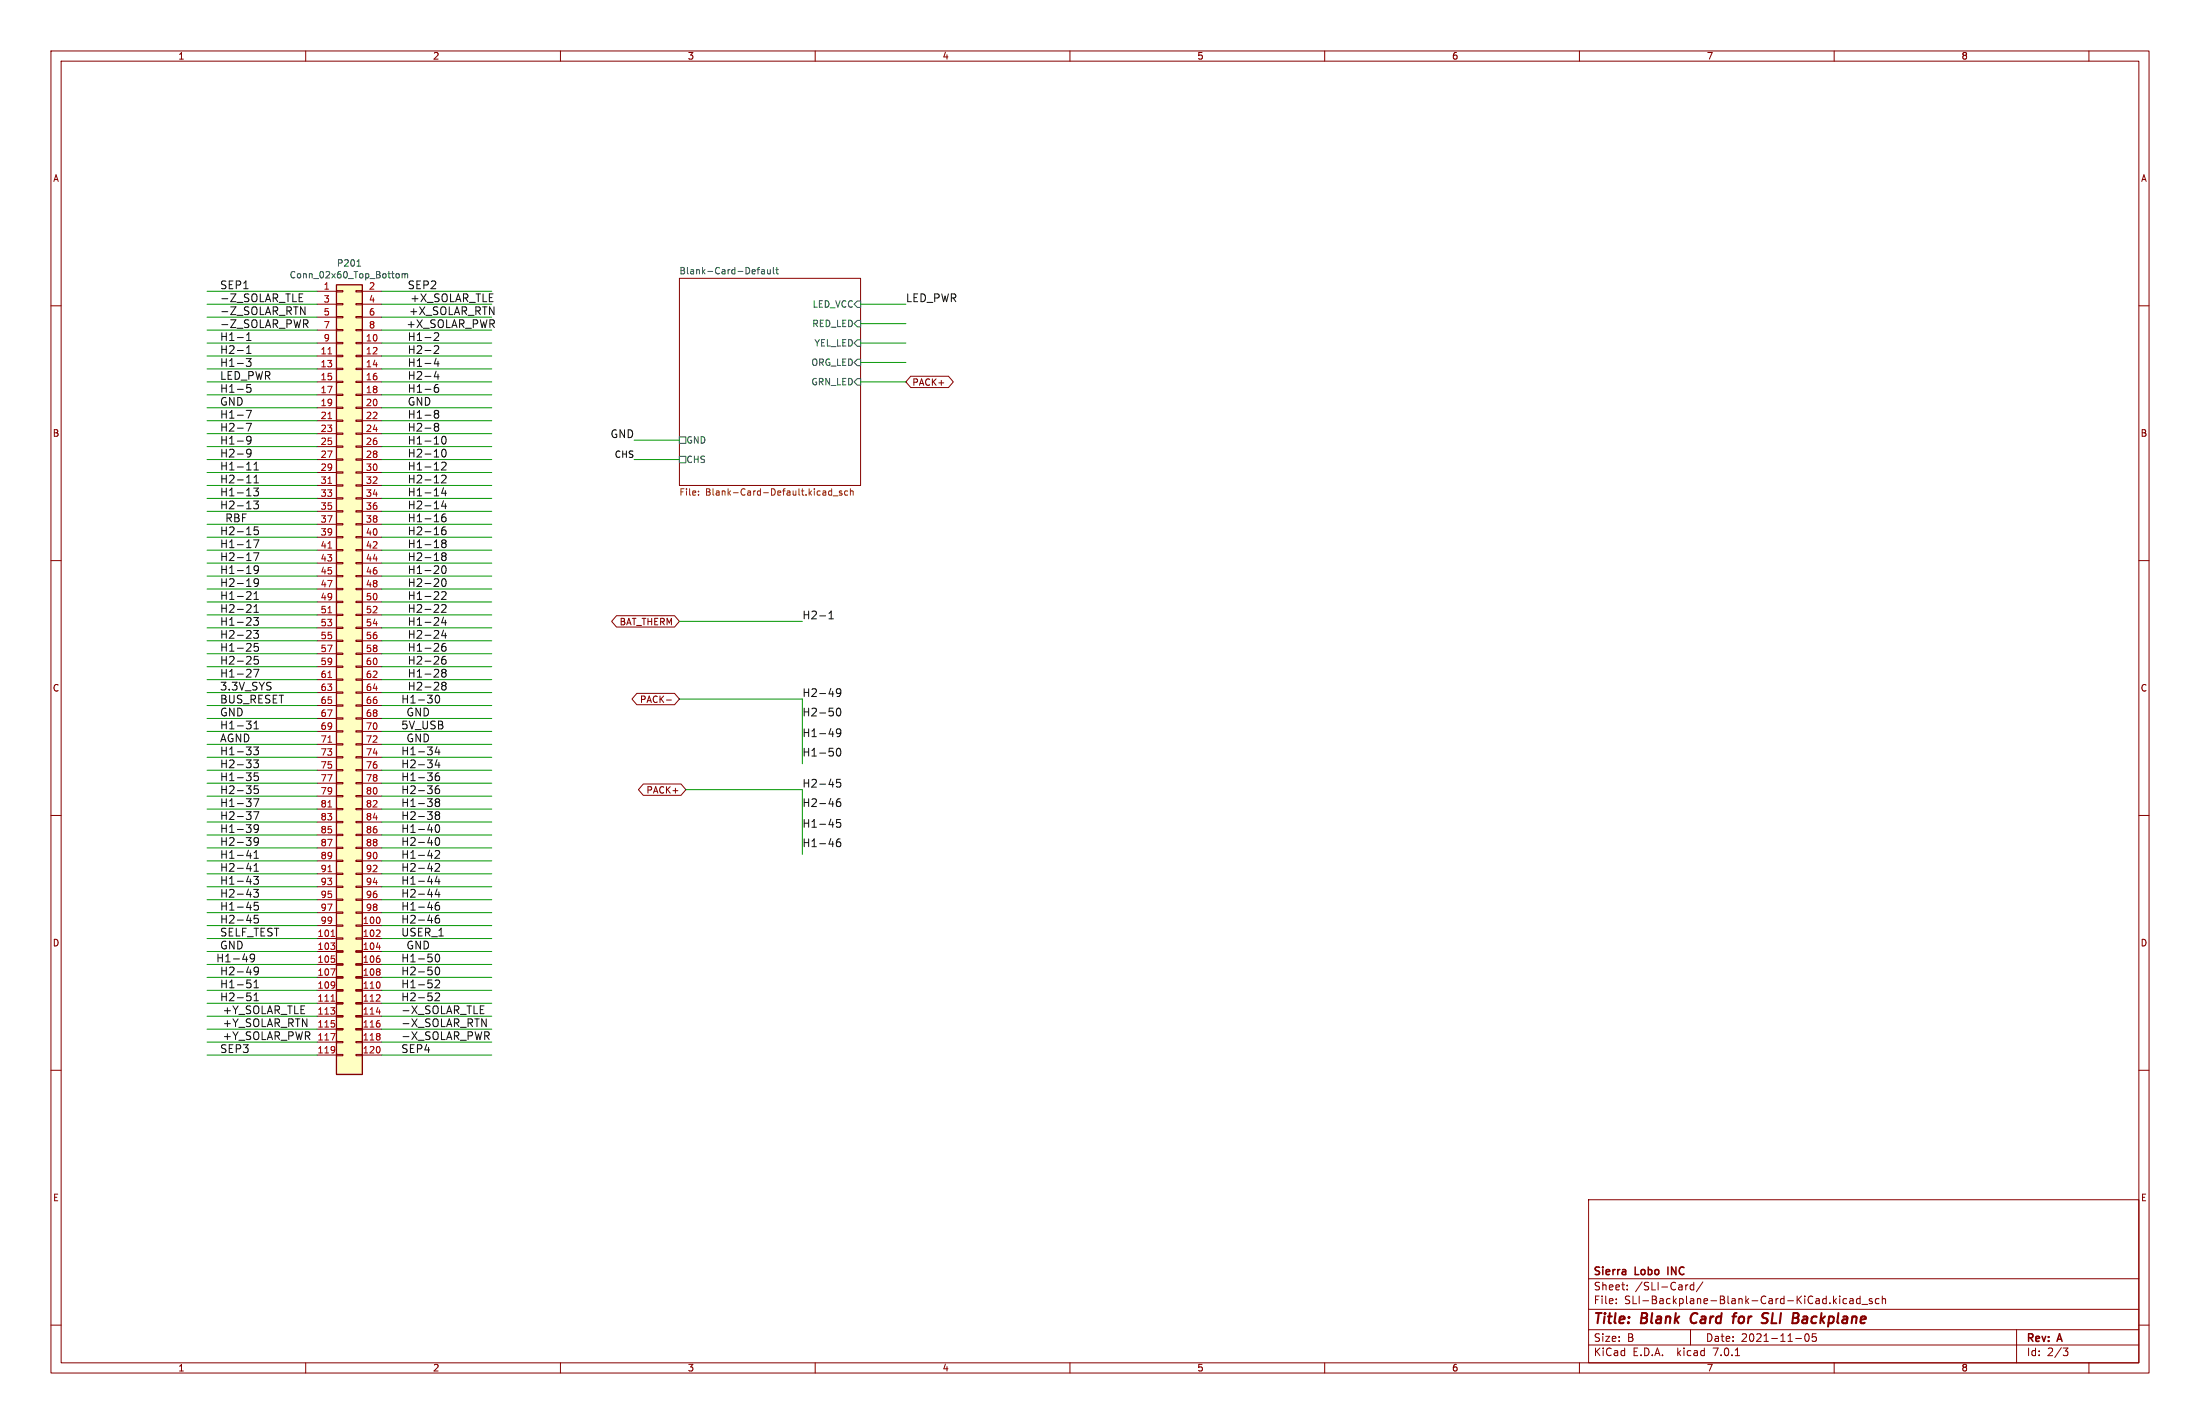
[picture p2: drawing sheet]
<svg xmlns="http://www.w3.org/2000/svg" width="432mm" height="279mm" viewBox="0 0 432 279" stroke-linecap="round" stroke-linejoin="round" font-family="sans-serif">
<g fill="none" stroke="#840000" stroke-width=".2">
<path d="M10 10h411.8v259.4h-411.8zM12 12h407.8v255.4h-407.8zM60 10v2M110 10v2M160 10v2M210 10v2M260 10v2M310 10v2M360 10v2M410 10v2M10 60h2M62.2 57.2h3.8"/>
<path d="M62.2 59.7h3.8M66 59.6h1.3v.2h-1.3zM66 57h1.3v.3h-1.3zM69.8 59.6h1.3v.2h-1.3zM69.8 57h1.3v.3h-1.3zM71.1 57.2h3.8M71.1 59.7h3.8M133.3 54.6h35.6v40.7h-35.6zM419.8 60h2M62.2 67.3h3.8M62.2 69.9h3.8M62.2 72.4h3.8"/>
<path d="M62.2 74.9h3.8M62.2 77.5h3.8M62.2 62.2h3.8M62.2 64.8h3.8M66 79.9h1.3v.2h-1.3zM66 77.3h1.3v.3h-1.3zM66 74.8h1.3v.3h-1.3zM66 72.3h1.3v.2h-1.3zM66 69.7h1.3v.3h-1.3zM66 67.2h1.3v.2h-1.3zM66 64.6h1.3v.3h-1.3zM66 62.1h1.3v.3h-1.3z"/>
<path d="M69.8 79.9h1.3v.2h-1.3zM69.8 77.3h1.3v.3h-1.3zM69.8 74.8h1.3v.3h-1.3zM69.8 72.3h1.3v.2h-1.3zM69.8 69.7h1.3v.3h-1.3zM69.8 67.2h1.3v.2h-1.3zM69.8 64.6h1.3v.3h-1.3zM69.8 62.1h1.3v.3h-1.3zM71.1 67.3h3.8M71.1 69.9h3.8M71.1 72.4h3.8M71.1 74.9h3.8"/>
<path d="M71.1 77.5h3.8M71.1 62.2h3.8M71.1 64.8h3.8M178.8 73.8h7.4l.9 1.1-.9 1.1h-7.4l-1-1.1zM62.2 80h3.8M62.2 82.6h3.8M62.2 85.1h3.8M62.2 87.6h3.8M62.2 90.2h3.8M62.2 92.7h3.8M62.2 95.3h3.8M62.2 97.8h3.8"/>
<path d="M66 97.7h1.3v.2h-1.3zM66 95.1h1.3v.3h-1.3zM66 92.6h1.3v.2h-1.3zM66 90h1.3v.3h-1.3zM66 87.5h1.3v.3h-1.3zM66 85h1.3v.2h-1.3zM66 82.4h1.3v.3h-1.3zM69.8 97.7h1.3v.2h-1.3zM69.8 95.1h1.3v.3h-1.3zM69.8 92.6h1.3v.2h-1.3zM69.8 90h1.3v.3h-1.3zM69.8 87.5h1.3v.3h-1.3z"/>
<path d="M69.8 85h1.3v.2h-1.3zM69.8 82.4h1.3v.3h-1.3zM71.1 80h3.8M71.1 82.6h3.8M71.1 85.1h3.8M71.1 87.6h3.8M71.1 90.2h3.8M71.1 92.7h3.8M71.1 95.3h3.8M71.1 97.8h3.8M10 110h2M62.2 100.3h3.8"/>
<path d="M62.2 102.9h3.8M62.2 105.4h3.8M62.2 108h3.8M62.2 110.5h3.8M62.2 113h3.8M62.2 115.6h3.8M62.2 118.1h3.8M66 118h1.3v.2h-1.3zM66 115.4h1.3v.3h-1.3zM66 112.9h1.3v.3h-1.3zM66 110.4h1.3v.2h-1.3zM66 107.8h1.3v.3h-1.3z"/>
<path d="M66 105.3h1.3v.2h-1.3zM66 102.7h1.3v.3h-1.3zM66 100.2h1.3v.3h-1.3zM69.8 118h1.3v.2h-1.3zM69.8 115.4h1.3v.3h-1.3zM69.8 112.9h1.3v.3h-1.3zM69.8 110.4h1.3v.2h-1.3zM69.8 107.8h1.3v.3h-1.3zM69.8 105.3h1.3v.2h-1.3zM69.8 102.7h1.3v.3h-1.3zM69.8 100.2h1.3v.3h-1.3zM71.1 100.3h3.8"/>
<path d="M71.1 102.9h3.8M71.1 105.4h3.8M71.1 108h3.8M71.1 110.5h3.8M71.1 113h3.8M71.1 115.6h3.8M71.1 118.1h3.8M419.8 110h2M62.2 120.7h3.8M62.2 123.2h3.8M62.2 125.7h3.8M62.2 128.3h3.8"/>
<path d="M62.2 130.8h3.8M62.2 133.4h3.8M62.2 135.9h3.8M62.2 138.4h3.8M66 138.3h1.3v.3h-1.3zM66 135.8h1.3v.2h-1.3zM66 133.2h1.3v.3h-1.3zM66 130.7h1.3v.2h-1.3zM66 128.1h1.3v.3h-1.3zM66 125.6h1.3v.3h-1.3zM66 123.1h1.3v.2h-1.3zM66 120.5h1.3v.3h-1.3z"/>
<path d="M69.8 138.3h1.3v.3h-1.3zM69.8 135.8h1.3v.2h-1.3zM69.8 133.2h1.3v.3h-1.3zM69.8 130.7h1.3v.2h-1.3zM69.8 128.1h1.3v.3h-1.3zM69.8 125.6h1.3v.3h-1.3zM69.8 123.1h1.3v.2h-1.3zM69.8 120.5h1.3v.3h-1.3zM71.1 120.7h3.8M71.1 123.2h3.8M71.1 125.7h3.8M71.1 128.3h3.8"/>
<path d="M71.1 130.8h3.8M71.1 133.4h3.8M71.1 135.9h3.8M71.1 138.4h3.8M121 120.8h11.4l.9 1.1-.9 1.1h-11.4l-1-1.1zM125 136h7.4l.9 1.2-.9 1.1h-7.4l-1-1.1zM130.8 137.4h1M10 160h2M62.2 141h3.8M62.2 143.5h3.8M62.2 146.1h3.8M62.2 148.6h3.8"/>
<path d="M62.2 151.1h3.8M62.2 153.7h3.8M62.2 156.2h3.8M62.2 158.8h3.8M66 158.6h1.3v.3h-1.3zM66 156.1h1.3v.2h-1.3zM66 153.5h1.3v.3h-1.3zM66 151h1.3v.3h-1.3zM66 148.5h1.3v.2h-1.3zM66 145.9h1.3v.3h-1.3zM66 143.4h1.3v.2h-1.3zM66 140.8h1.3v.3h-1.3z"/>
<path d="M69.8 158.6h1.3v.3h-1.3zM69.8 156.1h1.3v.2h-1.3zM69.8 153.5h1.3v.3h-1.3zM69.8 151h1.3v.3h-1.3zM69.8 148.5h1.3v.2h-1.3zM69.8 145.9h1.3v.3h-1.3zM69.8 143.4h1.3v.2h-1.3zM69.8 140.8h1.3v.3h-1.3zM71.1 141h3.8M71.1 143.5h3.8M71.1 146.1h3.8M71.1 148.6h3.8"/>
<path d="M71.1 151.1h3.8M71.1 153.7h3.8M71.1 156.2h3.8M71.1 158.8h3.8M126.3 153.8h7.4l.9 1.1-.9 1.2h-7.4l-1-1.2zM419.8 160h2M62.2 161.3h3.8M62.2 163.8h3.8M62.2 166.4h3.8M62.2 168.9h3.8M62.2 171.5h3.8M62.2 174h3.8"/>
<path d="M62.2 176.5h3.8M62.2 179.1h3.8M66 178.9h1.3v.3h-1.3zM66 176.4h1.3v.3h-1.3zM66 173.9h1.3v.2h-1.3zM66 171.3h1.3v.3h-1.3zM66 168.8h1.3v.2h-1.3zM66 166.2h1.3v.3h-1.3zM66 163.7h1.3v.3h-1.3zM66 161.2h1.3v.2h-1.3zM69.8 178.9h1.3v.3h-1.3zM69.8 176.4h1.3v.3h-1.3z"/>
<path d="M69.8 173.9h1.3v.2h-1.3zM69.8 171.3h1.3v.3h-1.3zM69.8 168.8h1.3v.2h-1.3zM69.8 166.2h1.3v.3h-1.3zM69.8 163.7h1.3v.3h-1.3zM69.8 161.2h1.3v.2h-1.3zM71.1 161.3h3.8M71.1 163.8h3.8M71.1 166.4h3.8M71.1 168.9h3.8M71.1 171.5h3.8M71.1 174h3.8"/>
<path d="M71.1 176.5h3.8M71.1 179.1h3.8M62.2 181.6h3.8M62.2 184.2h3.8M62.2 186.7h3.8M62.2 189.2h3.8M62.2 191.8h3.8M62.2 194.3h3.8M62.2 196.9h3.8M62.2 199.4h3.8M66 199.3h1.3v.2h-1.3zM66 196.7h1.3v.3h-1.3z"/>
<path d="M66 194.2h1.3v.2h-1.3zM66 191.6h1.3v.3h-1.3zM66 189.1h1.3v.3h-1.3zM66 186.6h1.3v.2h-1.3zM66 184h1.3v.3h-1.3zM66 181.5h1.3v.2h-1.3zM69.8 199.3h1.3v.2h-1.3zM69.8 196.7h1.3v.3h-1.3zM69.8 194.2h1.3v.2h-1.3zM69.8 191.6h1.3v.3h-1.3zM69.8 189.1h1.3v.3h-1.3zM69.8 186.6h1.3v.2h-1.3z"/>
<path d="M69.8 184h1.3v.3h-1.3zM69.8 181.5h1.3v.2h-1.3zM71.1 181.6h3.8M71.1 184.2h3.8M71.1 186.7h3.8M71.1 189.2h3.8M71.1 191.8h3.8M71.1 194.3h3.8M71.1 196.9h3.8M71.1 199.4h3.8M10 210h2M62.2 201.9h3.8"/>
<path d="M62.2 204.5h3.8M62.2 207h3.8M66 206.9h1.3v.2h-1.3zM66 204.3h1.3v.3h-1.3zM66 201.8h1.3v.3h-1.3zM69.8 206.9h1.3v.2h-1.3zM69.8 204.3h1.3v.3h-1.3zM69.8 201.8h1.3v.3h-1.3zM71.1 201.9h3.8M71.1 204.5h3.8M71.1 207h3.8M419.8 210h2"/>
<path d="M311.8 235.4h108v32h-108zM10 260h2M311.8 256.9h108M311.8 250.9h108M317.2 255.7v.1M317.2 254.9v.1M319.4 253v.1M319.4 252.2v.1M331.2 252.1h.1M332.4 252.2l-.4-.1-.3 .3 .2 .6h.5M332.4 251.6v1.5M334.2 251.5l-1.3 2"/>
<path d="M360 255.2l.4 .6M360.4 254.8l-.5 .6M361.1 254.3v.1M361.1 254.8v1M362.4 254.9l-.4-.1-.3 .3 .2 .6h.5M363.1 254.9h.6v.9M363.7 255.2h-.5l-.2 .2 .2 .4 .5-.1M365.1 254.9l-.4-.1-.3 .3 .1 .6h.6M365.1 254.3v1.5M365.4 255.9h1.2M367.4 254.9l-.3-.1-.2 .2v.2l.5 .2v.3h-.5M368.8 254.9l-.4-.1-.3 .3 .1 .6h.6"/>
<path d="M369.4 254.9l.3-.1 .3 .1 .1 .9M369.4 254.3v1.5M419.8 260h2M60 267.4v2M110 267.4v2M160 267.4v2M210 267.4v2M260 267.4v2M310 267.4v2M311.8 263.9h108M311.8 260.9h108M331.8 260.9v3"/>
<path d="M340.6 266h.8M352.4 262.6h1.2M354.6 261.7a.85 .85 0 0 0 .1 1.5 .94 .94 0 0 0 0-1.5M355.7 261.7v.7l.2-.1h.5l.1 .6-.3 .3-.5-.1M360 267.4v2M395.8 260.9v6.5M404.9 264.5h1l-.5 .6 .4 .1 .1 .5-.3 .3h-.4M410 267.4v2"/>
</g>
<path d="M332 258.1l-.2 .7 .1 .5M340 258.3h.8M340.9 257.6l-.4 .1-.2 .2-.2 1.7M346.2 258.6l.6 .2a.51 .51 0 0 1 .1 .5 .51 .51 0 0 1-.4 .3h-.5M346.3 257.6l.8 .1" fill="none" stroke="#840000" stroke-width=".4"/>
<path d="M133.3 54.6h35.6v40.7h-35.6z" fill="#fff" stroke="#fff" stroke-width=".2"/>
<g fill="none" stroke="#006464" stroke-width=".2">
<path d="M70.1 52.2h.7M77.8 53.8l.3-.1 .3 .2-.1 .5-.5 .1M78.9 53.8l.4-.1 .2 .2M78.9 53.7v.8M79.5 53.9l.1-.2 .3 .1 .1 .7M79.5 53.9v.6M148.6 52.9h.5M149 52.5h.1M149.5 53h.5v.7M150 53.2l-.4 .1-.2 .1 .2 .3h.4M150.6 52.9l.1 .8 .5-.1M151.2 52.9v.8"/>
<path d="M151.8 52.5v1.1l.2 .1M152.3 52.9h.5M152.5 52.5v1.1l.3 .1M168.3 59.1h.6v1.2h-.6l-.7-.6zM168.3 70.5h.6v1.3h-.6l-.7-.7zM168.3 74.3h.6v1.3h-.6l-.7-.7zM168.3 66.7h.6v1.2h-.6l-.7-.6zM168.3 62.9h.6v1.2h-.6l-.7-.6zM133.3 85.7h1.3v1.3h-1.3zM133.3 89.5h1.3v1.3h-1.3z"/>
</g>
<path d="M137.1 97v.2M137.1 96.4v.1M163.2 95.9v1.3M163.2 96.4l-.3-.1-.3 .3 .1 .5h.5M163.5 97.3h1M165.2 96.4l-.3-.1-.2 .2 .1 .2 .4 .1v.3h-.5M166.4 96.4l-.4-.1-.2 .3 .1 .5h.5M166.9 96.4h.5l.1 .8M166.9 95.9v1.3" fill="none" stroke="#725600" stroke-width=".2"/>
<path d="M66 55.9h5.1v154.9h-5.1z" fill="#ffffc2" stroke="#ffffc2" stroke-width=".2"/>
<path d="M66 55.9h5.1v154.9h-5.1z" fill="none" stroke="#840000" stroke-width=".25"/>
<path d="M64.4 69.4h.7M64.4 82.1h.7M64.4 94.8h.7M64.4 107.5h.7M64.4 120.2h.7M64.4 132.9h.7M64.4 145.6h.7M64.4 158.3h.7M64.4 171h.7M65 183.7h.7M65 196.4h.7" fill="none" stroke="#a90000" stroke-width=".2"/>
<g fill="none" stroke="#0f0f0f" stroke-width=".2">
<path d="M58.7 58.4h.5M58.7 59.2h.7M58.7 57.7h.7M48.3 70.4h1l-.5 .5 .4 .2v.6l-.2 .2-.6-.1M48.4 66.8h.9M48.4 65.7l.4-.4v1.5M48.4 68.3l.4-.5v1.6M48.4 69.4h.9M48.5 75.4l-.1 .8 .2-.2 .5 .1 .2 .6-.3 .3-.6-.2M59 60.2l.9 1.5v-1.5M59.9 63.5l.6 .8M60.3 62.8l.2 .2-.2 .5"/>
<path d="M85.2 76.3l.3-.3 .5 .1 .1 .2v.4l-.3 .3h-.3l-.3-.3M85.2 68l.6-.2 .2 .2 .1 .3-.9 1.1h.9M85.6 70.3l-.4 1.1h1M85.6 72.8l-.4 1.1h1M86 75.4a.6 .6 0 0 0-.8 .7M86 70.9v1M86 73.4v1M86 65.4v.5l-.8 .9h.9M48.3 80.5h1l-.6 1.6M48.3 83.1h1l-.6 1.5M48.4 85.9l.3-.3 .5 .2a1.01 1.01 0 0 1-.4 1.3h-.2M48.4 88.4l.3-.3 .5 .2a1.01 1.01 0 0 1-.4 1.4h-.2"/>
<path d="M48.4 88.8l.3 .3 .4-.1 .2-.2M48.4 86.3l.3 .3 .4-.1 .2-.2M49.8 95.8h.9l-.5 .5 .5 .2v.6l-.3 .2-.6-.2M49.8 98.3h.9l-.5 .6 .5 .1v.7l-.3 .1-.6-.1M49.9 91.1l.4-.4v1.5M49.9 93.7l.4-.5v1.6M49.9 92.2h.8M49.9 94.8h.8M85.2 80.8l.3-.3 .5 .1 .1 .3-.3 .3M85.2 83.4l.3-.3h.5l.1 .3-.3 .3M85.2 80.9l.3 .3M85.2 83.4l.3 .3"/>
<path d="M85.5 81.2h.3M85.5 81.2l-.3 .3M85.5 83.7h.3M85.5 83.7l-.3 .3M85.8 81.2l.3 .3-.1 .5-.5 .1-.3-.3M85.8 83.7l.3 .3-.1 .5-.5 .1-.3-.3M86.7 90.8l.6-.1 .2 .1 .1 .3-1 1.1h1M86.7 93.4l.6-.2 .2 .2 .1 .3-1 1.1h1M86.8 85.8l.2-.2a.81 .81 0 0 1 .6 .8 .81 .81 0 0 1-.6 .7l-.2-.1-.1-.4zM86.8 88.3l.2-.2a.81 .81 0 0 1 .6 .8 .81 .81 0 0 1-.6 .8l-.2-.2-.1-.4zM87 95.7l-.3 1.1h.9M87 98.2l-.3 1.1h.9"/>
<path d="M87.4 96.3v1M87.4 98.8v1M49.8 108.5h1l-.7 1.5M49.8 105.9h1l-.7 1.6M49.9 116.5l.4-.4v1.5M49.9 119.1l.4-.5v1.6M49.9 117.6h.8M50.7 103.4h-.8v.7l.2-.1h.5l.1 .3v.5l-.3 .1-.5-.1M50.7 111.7l-.3 .3-.4-.1-.1-.2 .1-.6 .4-.1 .3 .2a1.01 1.01 0 0 1-.4 1.3h-.3M50.7 114.2l-.3 .3-.4-.1-.1-.2 .1-.6 .4-.1 .3 .2a1.01 1.01 0 0 1-.4 1.4h-.3M86.7 116.2l.6-.1 .2 .1 .1 .3-1 1.1h1M86.7 118.8l.6-.2 .2 .2 .1 .3-1 1.1h1"/>
<path d="M86.8 111.2l.2-.2a.81 .81 0 0 1 .6 .8 .81 .81 0 0 1-.6 .7l-.2-.1-.1-.4zM86.8 113.7l.2-.2a.81 .81 0 0 1 .6 .8 .81 .81 0 0 1-.6 .8l-.2-.2-.1-.4zM87 109.1l-.3-.3 .3-.3h.3l.3 .3-.3 .3M87 106.6l-.3-.3 .3-.4h.3l.3 .3-.3 .4M87 106.6l-.3 .3v.3l.3 .3h.3l.3-.3v-.3l-.3-.3M87 109.1l-.3 .3v.3l.3 .3h.3l.3-.3v-.3l-.3-.3M87 109.1h.3M87 106.6h.3M87.4 100.8a.6 .6 0 0 0-.7 .7v.6l.1 .2 .5 .1 .2-.2 .1-.5-.2-.2-.4-.1-.3 .3M87.4 103.4a.6 .6 0 0 0-.7 .6v.6l.1 .2 .5 .1 .2-.1 .1-.5-.2-.3h-.4l-.3 .3M49.8 121.2h.9l-.5 .5 .5 .2v.6l-.3 .2-.6-.2M49.8 123.7h.9l-.5 .6 .5 .1v.7l-.3 .1-.6-.1"/>
<path d="M49.8 131.3h1l-.7 1.6M49.9 120.2h.8M50.7 126.2h-.8v.8l.2-.2 .5 .1 .1 .2v.5l-.3 .2-.5-.2M50.7 128.8h-.8v.7l.2-.1h.5l.1 .3v.5l-.3 .1-.5-.1M85.6 136.6l.2-.2a.81 .81 0 0 1 .5 .8 .81 .81 0 0 1-.5 .7l-.2-.1-.2-.4zM87 132l-.3 .3v.3l.3 .3h.3l.3-.3v-.3l-.3-.3M87 132l-.3-.3 .3-.4 .4 .1 .2 .2-.3 .4M87 134.5l-.3-.3 .3-.3h.4l.2 .3-.3 .3M87 134.5l-.3 .3v.3l.3 .3h.3l.3-.3v-.3l-.3-.3M87 132h.3M87 134.5h.3M87 123.6l-.3 1.1h.9"/>
<path d="M87 121.1l-.3 1.1h.9M87.4 128.8a.6 .6 0 0 0-.7 .6v.6l.1 .2 .5 .1 .2-.1 .1-.5-.2-.3h-.4l-.3 .3M87.4 126.2a.6 .6 0 0 0-.7 .7v.6l.1 .2 .5 .1 .2-.2 .1-.5-.2-.2-.4-.1-.3 .3M87.4 121.7v1M87.4 124.2v1M162.7 121.4h.9M162.7 120.3l.4-.4v1.5M164.3 139.1l.2-.2a.81 .81 0 0 1 .5 .8 .81 .81 0 0 1-.5 .8l-.2-.2-.1-.4zM165 135.8l-.3 .3-.4-.1-.1-.2 .1-.6 .4-.1 .3 .2a1.01 1.01 0 0 1-.4 1.4h-.3M49.8 146.6h.9l-.5 .5 .5 .2v.6l-.3 .2-.6-.2M49.8 149.1h.9l-.5 .6 .5 .1v.7l-.3 .1-.6-.1M49.8 159.3h1l-.7 1.5"/>
<path d="M49.8 156.7h1l-.7 1.6M49.9 141.9l.4-.4v1.5M49.9 143h.8M50.7 151.6h-.8v.8l.2-.2 .5 .1 .1 .2v.5l-.3 .2-.5-.2M50.7 154.2h-.8v.7l.2-.1h.5l.1 .3v.5l-.3 .1-.5-.1M85.7 157.4l-.3-.3 .3-.4 .4 .1 .2 .2-.3 .4M85.7 157.4l-.3 .3v.3l.3 .3h.3l.3-.3v-.3l-.3-.3M85.7 159.9l-.3-.3 .3-.3h.4l.2 .3-.3 .3M85.7 159.9l-.3 .3v.3l.3 .3h.3l.3-.3v-.3l-.3-.3M85.7 157.4h.3M85.7 159.9h.3M85.8 149l-.4 1.1h1"/>
<path d="M85.8 146.5l-.4 1.1h1M86.1 151.6a.6 .6 0 0 0-.7 .7v.6l.2 .2 .4 .1 .2-.2 .1-.5-.2-.2-.4-.1-.3 .3M86.1 154.2a.6 .6 0 0 0-.7 .6v.6l.2 .2 .4 .1 .2-.1 .1-.5-.2-.3h-.4l-.3 .3M86.1 147.1v1M86.1 149.6v1M164.3 147l.2-.2a.81 .81 0 0 1 .5 .8 .81 .81 0 0 1-.5 .7l-.2-.1-.1-.4zM164.9 156.7a.6 .6 0 0 0-.7 .7v.6l.1 .2 .4 .1 .3-.2v-.5l-.1-.2-.5-.1-.2 .3M165 152.9h-.8v.7l.2-.1 .5 .1 .1 .2v.5l-.3 .1-.5-.1M165 143.7l-.3 .3-.4-.1-.1-.2 .1-.6 .4-.1 .3 .2a1.01 1.01 0 0 1-.4 1.3h-.3M48.4 170.4h.9M48.4 167.9h.9M49.8 172h.9l-.5 .5 .5 .2v.6l-.3 .2-.6-.2"/>
<path d="M49.8 174.5h.9l-.5 .6 .5 .1v.7l-.3 .1-.6-.1M49.9 167.3l.4-.4v1.5M49.9 169.9l.4-.5v1.6M49.9 171h.8M49.9 168.4h.8M50.7 177h-.8v.8l.2-.2 .5 .1 .1 .2v.5l-.3 .2-.5-.2M50.7 179.6h-.8v.7l.2-.1h.5l.1 .3v.5l-.3 .1-.5-.1M50.7 162.5l-.3 .3-.4-.1-.1-.2 .1-.6 .4-.1 .3 .2a1.01 1.01 0 0 1-.4 1.3h-.3M50.7 165l-.3 .3-.4-.1-.1-.2 .1-.6 .4-.1 .3 .2a1.01 1.01 0 0 1-.4 1.4h-.3M85.4 167l.6-.1 .2 .1 .1 .3-1 1.1h1M85.4 169.6l.6-.2 .2 .2 .1 .3-1 1.1h1M85.6 162l.2-.2a.81 .81 0 0 1 .5 .8 .81 .81 0 0 1-.5 .7l-.2-.1-.2-.4z"/>
<path d="M85.6 164.5l.2-.2a.81 .81 0 0 1 .5 .8 .81 .81 0 0 1-.5 .8l-.2-.2-.2-.4zM85.8 171.9l-.4 1.1h1M85.8 174.4l-.4 1.1h1M86.1 177a.6 .6 0 0 0-.7 .7v.6l.2 .2 .4 .1 .2-.2 .1-.5-.2-.2-.4-.1-.3 .3M86.1 179.6a.6 .6 0 0 0-.7 .6v.6l.2 .2 .4 .1 .2-.1 .1-.5-.2-.3h-.4l-.3 .3M86.1 172.5v1M86.1 175v1M164.9 164.6a.6 .6 0 0 0-.7 .7v.5l.1 .3h.4l.3-.1v-.5l-.1-.2-.5-.1-.2 .3M165 160.8h-.8v.7l.2-.1h.5l.1 .3v.5l-.3 .1-.5-.1M49.9 192.7l.4-.4v1.5M49.9 195.3l.4-.5v1.6M49.9 193.8h.8"/>
<path d="M49.9 196.4h.8M50 187.9l-.3 .3-.5-.1-.1-.2 .1-.6 .5-.1 .2 .2a1.01 1.01 0 0 1-.4 1.3h-.3M50.7 190.4l-.3 .3-.4-.1-.1-.2 .1-.6 .4-.1 .3 .2a1.01 1.01 0 0 1-.4 1.4h-.3M85.4 192.4l.6-.1 .2 .1 .1 .3-1 1.1h1M85.4 195l.6-.2 .2 .2 .1 .3-1 1.1h1M85.6 187.4l.2-.2a.81 .81 0 0 1 .5 .8 .81 .81 0 0 1-.5 .7l-.2-.1-.2-.4zM85.6 189.9l.2-.2a.81 .81 0 0 1 .5 .8 .81 .81 0 0 1-.5 .8l-.2-.2-.2-.4zM94.3 198.9h.7M94.3 197.4h.7M94.6 199.9l.8 1.5v-1.5"/>
</g>
<g fill="none" stroke="#009600" stroke-width=".2">
<path d="M40.6 59.7h21.6M40.6 57.2h21.6M74.9 59.7h21.6M74.9 57.2h21.6M168.9 59.7h8.9M40.6 72.4h21.6M40.6 67.3h21.6M40.6 62.2h21.6M40.6 77.5h21.6M40.6 64.8h21.6M40.6 74.9h21.6M40.6 69.9h21.6"/>
<path d="M74.9 72.4h21.6M74.9 67.3h21.6M74.9 62.2h21.6M74.9 77.5h21.6M74.9 64.8h21.6M74.9 74.9h21.6M74.9 69.9h21.6M168.9 67.3h8.9M168.9 74.9h8.9M168.9 71.1h8.9M168.9 63.5h8.9M40.6 80h21.6"/>
<path d="M40.6 92.7h21.6M40.6 90.2h21.6M40.6 82.6h21.6M40.6 97.8h21.6M40.6 85.1h21.6M40.6 87.6h21.6M40.6 95.3h21.6M74.9 80h21.6M74.9 92.7h21.6M74.9 90.2h21.6M74.9 82.6h21.6M74.9 97.8h21.6"/>
<path d="M74.9 85.1h21.6M74.9 87.6h21.6M74.9 95.3h21.6M124.5 90.2h8.8M124.5 86.4h8.8M40.6 105.4h21.6M40.6 110.5h21.6M40.6 108h21.6M40.6 118.1h21.6M40.6 113h21.6M40.6 115.6h21.6M40.6 102.9h21.6"/>
<path d="M40.6 100.3h21.6M74.9 105.4h21.6M74.9 110.5h21.6M74.9 108h21.6M74.9 118.1h21.6M74.9 113h21.6M74.9 115.6h21.6M74.9 102.9h21.6M74.9 100.3h21.6M40.6 130.8h21.6M40.6 128.3h21.6M40.6 125.7h21.6"/>
<path d="M40.6 123.2h21.6M40.6 120.7h21.6M40.6 133.4h21.6M40.6 138.4h21.6M40.6 135.9h21.6M74.9 130.8h21.6M74.9 128.3h21.6M74.9 125.7h21.6M74.9 123.2h21.6M74.9 120.7h21.6M74.9 133.4h21.6M74.9 138.4h21.6"/>
<path d="M74.9 135.9h21.6M133.3 137.2h24.2v12.7M133.3 121.9h24.2M40.6 151.1h21.6M40.6 141h21.6M40.6 153.7h21.6M40.6 148.6h21.6M40.6 158.8h21.6M40.6 146.1h21.6M40.6 143.5h21.6M40.6 156.2h21.6M74.9 151.1h21.6"/>
<path d="M74.9 141h21.6M74.9 153.7h21.6M74.9 148.6h21.6M74.9 158.8h21.6M74.9 146.1h21.6M74.9 143.5h21.6M74.9 156.2h21.6M134.6 154.9h22.9v12.7M40.6 163.8h21.6M40.6 166.4h21.6M40.6 171.5h21.6M40.6 174h21.6"/>
<path d="M40.6 161.3h21.6M40.6 168.9h21.6M40.6 179.1h21.6M40.6 176.5h21.6M74.9 163.8h21.6M74.9 166.4h21.6M74.9 171.5h21.6M74.9 174h21.6M74.9 161.3h21.6M74.9 168.9h21.6M74.9 179.1h21.6M74.9 176.5h21.6"/>
<path d="M40.6 181.6h21.6M40.6 199.4h21.6M40.6 186.7h21.6M40.6 194.3h21.6M40.6 184.2h21.6M40.6 191.8h21.6M40.6 189.2h21.6M40.6 196.9h21.6M74.9 181.6h21.6M74.9 199.4h21.6M74.9 186.7h21.6M74.9 194.3h21.6"/>
<path d="M74.9 184.2h21.6M74.9 191.8h21.6M74.9 189.2h21.6M74.9 196.9h21.6M40.6 204.5h21.6M40.6 201.9h21.6M40.6 207h21.6M74.9 204.5h21.6M74.9 201.9h21.6M74.9 207h21.6"/>
</g>
<g font-size="2.8" fill="#840000">
<text x="312.8" y="260.2">Title:</text>
<text x="322.2" y="260.2">Blank</text>
<text x="332.5" y="260.2">Card</text>
<text x="341.5" y="260.2">for</text>
<text x="347.7" y="260.2">SLI</text>
<text x="354.3" y="260.2">Backplane</text>
</g>
<g font-size="2.1" fill="#0f0f0f">
<text x="43.2" y="56.8">SEP1</text>
<text x="43.2" y="59.4">-Z_SOLAR_TLE</text>
<text x="80" y="56.8">SEP2</text>
<text x="80.5" y="59.4">+X_SOLAR_TLE</text>
<text x="177.8" y="59.4">LED_PWR</text>
<text x="43.2" y="64.5">-Z_SOLAR_PWR</text>
<text x="43.2" y="61.9">-Z_SOLAR_RTN</text>
<text x="79.8" y="64.5">+X_SOLAR_PWR</text>
<text x="80.3" y="61.9">+X_SOLAR_RTN</text>
<text x="43.2" y="67">H1-1</text>
<text x="43.2" y="69.5">H2-1</text>
<text x="80" y="67">H1-2</text>
<text x="80" y="69.5">H2-2</text>
<text x="43.2" y="72.1">H1-3</text>
<text x="43.2" y="77.2">H1-5</text>
<text x="43.2" y="74.6">LED_PWR</text>
<text x="80" y="77.2">H1-6</text>
<text x="80" y="72.1">H1-4</text>
<text x="80" y="74.6">H2-4</text>
<text x="43.2" y="82.2">H1-7</text>
<text x="43.2" y="79.7">GND</text>
<text x="80" y="79.7">GND</text>
<text x="80" y="82.2">H1-8</text>
<text x="43.2" y="89.9">H2-9</text>
<text x="43.2" y="87.3">H1-9</text>
<text x="43.2" y="84.8">H2-7</text>
<text x="80" y="89.9">H2-10</text>
<text x="80" y="84.8">H2-8</text>
<text x="80" y="87.3">H1-10</text>
<text x="119.7" y="86">GND</text>
<text x="43.2" y="92.4">H1-11</text>
<text x="43.2" y="94.9">H2-11</text>
<text x="80" y="94.9">H2-12</text>
<text x="80" y="92.4">H1-12</text>
<text x="43.2" y="97.5">H1-13</text>
<text x="43.2" y="100">H2-13</text>
<text x="80" y="97.5">H1-14</text>
<text x="80" y="100">H2-14</text>
<text x="43.2" y="107.6">H1-17</text>
<text x="43.2" y="105.1">H2-15</text>
<text x="44.2" y="102.6">RBF</text>
<text x="80" y="105.1">H2-16</text>
<text x="80" y="107.6">H1-18</text>
<text x="80" y="102.6">H1-16</text>
<text x="43.2" y="110.2">H2-17</text>
<text x="43.2" y="112.7">H1-19</text>
<text x="80" y="112.7">H1-20</text>
<text x="80" y="110.2">H2-18</text>
<text x="43.2" y="115.3">H2-19</text>
<text x="43.2" y="117.8">H1-21</text>
<text x="80" y="117.8">H1-22</text>
<text x="80" y="115.3">H2-20</text>
<text x="43.2" y="125.4">H2-23</text>
<text x="43.2" y="120.3">H2-21</text>
<text x="43.2" y="122.9">H1-23</text>
<text x="80" y="125.4">H2-24</text>
<text x="80" y="122.9">H1-24</text>
<text x="80" y="120.3">H2-22</text>
<text x="157.5" y="121.6">H2-1</text>
<text x="43.2" y="130.5">H2-25</text>
<text x="43.2" y="128">H1-25</text>
<text x="80" y="128">H1-26</text>
<text x="80" y="130.5">H2-26</text>
<text x="43.2" y="135.6">3.3V_SYS</text>
<text x="43.2" y="133">H1-27</text>
<text x="80" y="133">H1-28</text>
<text x="80" y="135.6">H2-28</text>
<text x="157.5" y="136.8">H2-49</text>
<text x="43.2" y="138.1">BUS_RESET</text>
<text x="43.2" y="143.2">H1-31</text>
<text x="43.2" y="140.7">GND</text>
<text x="78.7" y="138.1">H1-30</text>
<text x="78.7" y="143.2">5V_USB</text>
<text x="79.8" y="140.7">GND</text>
<text x="157.5" y="140.7">H2-50</text>
<text x="43.2" y="145.7">AGND</text>
<text x="43.2" y="148.3">H1-33</text>
<text x="78.7" y="148.3">H1-34</text>
<text x="79.8" y="145.7">GND</text>
<text x="157.5" y="148.5">H1-50</text>
<text x="157.5" y="144.7">H1-49</text>
<text x="43.2" y="153.4">H1-35</text>
<text x="43.2" y="150.8">H2-33</text>
<text x="43.2" y="155.9">H2-35</text>
<text x="78.7" y="150.8">H2-34</text>
<text x="78.7" y="153.4">H1-36</text>
<text x="78.7" y="155.9">H2-36</text>
<text x="157.5" y="154.6">H2-45</text>
<text x="43.2" y="161">H2-37</text>
<text x="43.2" y="158.4">H1-37</text>
<text x="78.7" y="158.4">H1-38</text>
<text x="78.7" y="161">H2-38</text>
<text x="157.5" y="158.4">H2-46</text>
<text x="43.2" y="163.5">H1-39</text>
<text x="43.2" y="166.1">H2-39</text>
<text x="78.7" y="166.1">H2-40</text>
<text x="78.7" y="163.5">H1-40</text>
<text x="157.5" y="162.5">H1-45</text>
<text x="157.5" y="166.3">H1-46</text>
<text x="43.2" y="173.7">H1-43</text>
<text x="43.2" y="171.1">H2-41</text>
<text x="43.2" y="168.6">H1-41</text>
<text x="78.7" y="168.6">H1-42</text>
<text x="78.7" y="173.7">H1-44</text>
<text x="78.7" y="171.1">H2-42</text>
<text x="43.2" y="178.8">H1-45</text>
<text x="43.2" y="176.2">H2-43</text>
<text x="78.7" y="178.8">H1-46</text>
<text x="78.7" y="176.2">H2-44</text>
<text x="43.2" y="183.8">SELF_TEST</text>
<text x="43.2" y="181.3">H2-45</text>
<text x="78.7" y="183.8">USER_1</text>
<text x="78.7" y="181.3">H2-46</text>
<text x="42.4" y="188.9">H1-49</text>
<text x="43.2" y="191.5">H2-49</text>
<text x="43.2" y="186.4">GND</text>
<text x="78.7" y="188.9">H1-50</text>
<text x="78.7" y="191.5">H2-50</text>
<text x="79.8" y="186.4">GND</text>
<text x="43.2" y="194">H1-51</text>
<text x="43.2" y="196.5">H2-51</text>
<text x="78.7" y="196.5">H2-52</text>
<text x="78.7" y="194">H1-52</text>
<text x="43.7" y="201.6">+Y_SOLAR_RTN</text>
<text x="43.7" y="199.1">+Y_SOLAR_TLE</text>
<text x="78.7" y="201.6">-X_SOLAR_RTN</text>
<text x="78.7" y="199.1">-X_SOLAR_TLE</text>
<text x="43.2" y="206.7">SEP3</text>
<text x="43.7" y="204.2">+Y_SOLAR_PWR</text>
<text x="78.7" y="206.7">SEP4</text>
<text x="78.7" y="204.2">-X_SOLAR_PWR</text>
</g>
<g font-size="2.1" fill="#840000">
<text x="312.8" y="250.5">Sierra</text>
<text x="321" y="250.5">Lobo</text>
<text x="327.9" y="250.5">INC</text>
<text x="312.8" y="256">File:</text>
<text x="312.8" y="253.3">Sheet:</text>
<text x="318.8" y="256">SLI-Backplane-Blank-Card-KiCad.kicad_sch</text>
<text x="321" y="253.3">/SLI-Card/</text>
<text x="312.8" y="263.4">Size:</text>
<text x="319.4" y="263.4">B</text>
<text x="334.8" y="263.4">Date:</text>
<text x="341.7" y="263.4">2021-11-05</text>
<text x="397.8" y="263.6">Rev:</text>
<text x="404" y="263.6">A</text>
<text x="312.8" y="266.2">KiCad</text>
<text x="320.5" y="266.2">E.D.A.</text>
<text x="329.2" y="266.2">kicad</text>
<text x="336.3" y="266.2">7.0.1</text>
<text x="397.8" y="266.2">Id:</text>
<text x="401.8" y="266.2">2/3</text>
</g>
<g font-size="1.8" fill="#840000">
<text x="35" y="11.8">1</text>
<text x="85" y="11.8">2</text>
<text x="135" y="11.8">3</text>
<text x="185" y="11.8">4</text>
<text x="235" y="11.8">5</text>
<text x="285" y="11.8">6</text>
<text x="335" y="11.8">7</text>
<text x="385" y="11.8">8</text>
<text x="10.4" y="35.8">A</text>
<text x="420.2" y="35.8">A</text>
<text x="179.1" y="75.8">PACK+</text>
<text x="10.3" y="85.8">B</text>
<text x="420.1" y="85.8">B</text>
<text x="121.5" y="122.8">BAT_THERM</text>
<text x="10.3" y="135.8">C</text>
<text x="420.1" y="135.8">C</text>
<text x="125.5" y="138.1">PACK-</text>
<text x="126.8" y="155.9">PACK+</text>
<text x="10.3" y="185.8">D</text>
<text x="420.1" y="185.8">D</text>
<text x="10.4" y="235.8">E</text>
<text x="420.2" y="235.8">E</text>
<text x="35" y="269.2">1</text>
<text x="85" y="269.2">2</text>
<text x="135" y="269.2">3</text>
<text x="185" y="269.2">4</text>
<text x="235" y="269.2">5</text>
<text x="285" y="269.2">6</text>
<text x="335" y="269.2">7</text>
<text x="385" y="269.2">8</text>
</g>
<g font-size="1.8" fill="#006464">
<text x="66.1" y="52.5">P201</text>
<text x="133.3" y="53.9">Blank-Card-Default</text>
<text x="56.8" y="54.8">Conn_02x60_Top_Bottom</text>
<text x="159.3" y="64.3">RED_LED</text>
<text x="159.4" y="60.5">LED_VCC</text>
<text x="159.1" y="71.9">ORG_LED</text>
<text x="159.7" y="68.1">YEL_LED</text>
<text x="159.1" y="75.8">GRN_LED</text>
<text x="134.7" y="87.2">GND</text>
<text x="134.7" y="91">CHS</text>
</g>
<g font-size="1.8" fill="#a90000">
<text x="63.5" y="56.9">1</text>
<text x="63.5" y="59.4">3</text>
<text x="72.4" y="56.9">2</text>
<text x="72.4" y="59.4">4</text>
<text x="63.5" y="62">5</text>
<text x="63.5" y="64.5">7</text>
<text x="72.4" y="62">6</text>
<text x="72.4" y="64.5">8</text>
<text x="62.9" y="69.6">11</text>
<text x="63.5" y="67.1">9</text>
<text x="71.8" y="67.1">10</text>
<text x="71.8" y="69.6">12</text>
<text x="62.9" y="72.1">13</text>
<text x="62.9" y="74.7">15</text>
<text x="62.9" y="77.2">17</text>
<text x="71.8" y="72.1">14</text>
<text x="71.8" y="74.7">16</text>
<text x="71.8" y="77.2">18</text>
<text x="62.9" y="79.8">19</text>
<text x="62.9" y="82.3">21</text>
<text x="71.8" y="79.8">20</text>
<text x="71.8" y="82.3">22</text>
<text x="62.9" y="84.8">23</text>
<text x="62.9" y="87.4">25</text>
<text x="62.9" y="89.9">27</text>
<text x="71.8" y="84.8">24</text>
<text x="71.8" y="87.4">26</text>
<text x="71.8" y="89.9">28</text>
<text x="62.9" y="92.5">29</text>
<text x="62.9" y="95">31</text>
<text x="71.8" y="92.5">30</text>
<text x="71.8" y="95">32</text>
<text x="62.9" y="97.5">33</text>
<text x="62.9" y="100.1">35</text>
<text x="71.8" y="97.5">34</text>
<text x="71.8" y="100.1">36</text>
<text x="62.9" y="102.6">37</text>
<text x="62.9" y="105.2">39</text>
<text x="62.9" y="107.7">41</text>
<text x="71.8" y="102.6">38</text>
<text x="71.8" y="105.2">40</text>
<text x="71.8" y="107.7">42</text>
<text x="62.9" y="110.2">43</text>
<text x="62.9" y="112.8">45</text>
<text x="71.8" y="110.2">44</text>
<text x="71.8" y="112.8">46</text>
<text x="62.9" y="115.3">47</text>
<text x="62.9" y="117.9">49</text>
<text x="71.8" y="115.3">48</text>
<text x="71.8" y="117.9">50</text>
<text x="62.9" y="120.4">51</text>
<text x="62.9" y="122.9">53</text>
<text x="62.9" y="125.5">55</text>
<text x="71.8" y="120.4">52</text>
<text x="71.8" y="122.9">54</text>
<text x="71.8" y="125.5">56</text>
<text x="62.9" y="128">57</text>
<text x="62.9" y="130.6">59</text>
<text x="71.8" y="128">58</text>
<text x="71.8" y="130.6">60</text>
<text x="62.9" y="133.1">61</text>
<text x="62.9" y="135.6">63</text>
<text x="71.8" y="133.1">62</text>
<text x="71.8" y="135.6">64</text>
<text x="62.9" y="138.2">65</text>
<text x="62.9" y="140.7">67</text>
<text x="62.9" y="143.3">69</text>
<text x="71.8" y="138.2">66</text>
<text x="71.8" y="140.7">68</text>
<text x="71.8" y="143.3">70</text>
<text x="62.9" y="145.8">71</text>
<text x="62.9" y="148.3">73</text>
<text x="71.8" y="145.8">72</text>
<text x="71.8" y="148.3">74</text>
<text x="62.9" y="150.9">75</text>
<text x="62.9" y="153.4">77</text>
<text x="62.9" y="156">79</text>
<text x="71.8" y="150.9">76</text>
<text x="71.8" y="153.4">78</text>
<text x="71.8" y="156">80</text>
<text x="62.9" y="158.5">81</text>
<text x="62.9" y="161">83</text>
<text x="71.8" y="158.5">82</text>
<text x="71.8" y="161">84</text>
<text x="62.9" y="163.6">85</text>
<text x="62.9" y="166.1">87</text>
<text x="71.8" y="163.6">86</text>
<text x="71.8" y="166.1">88</text>
<text x="62.9" y="168.7">89</text>
<text x="62.9" y="171.2">91</text>
<text x="62.9" y="173.7">93</text>
<text x="71.8" y="168.7">90</text>
<text x="71.8" y="171.2">92</text>
<text x="71.8" y="173.7">94</text>
<text x="62.9" y="176.3">95</text>
<text x="62.9" y="178.8">97</text>
<text x="71.8" y="176.3">96</text>
<text x="71.8" y="178.8">98</text>
<text x="62.3" y="183.9">101</text>
<text x="62.9" y="181.4">99</text>
<text x="71.1" y="181.4">100</text>
<text x="71.1" y="183.9">102</text>
<text x="62.3" y="186.4">103</text>
<text x="62.3" y="189">105</text>
<text x="62.3" y="191.5">107</text>
<text x="71.1" y="186.4">104</text>
<text x="71.1" y="189">106</text>
<text x="71.1" y="191.5">108</text>
<text x="62.3" y="194.1">109</text>
<text x="62.3" y="196.6">111</text>
<text x="71.1" y="194.1">110</text>
<text x="71.1" y="196.6">112</text>
<text x="62.3" y="199.1">113</text>
<text x="62.3" y="201.7">115</text>
<text x="71.1" y="199.1">114</text>
<text x="71.1" y="201.7">116</text>
<text x="62.3" y="204.2">117</text>
<text x="62.3" y="206.8">119</text>
<text x="71.1" y="204.2">118</text>
<text x="71.1" y="206.8">120</text>
</g>
<text font-size="1.8" fill="#0f0f0f" x="120.5" y="89.9">CHS</text>
<g font-size="1.8" fill="#725600">
<text x="133.3" y="97.5">File:</text>
<text x="138.5" y="97.5">Blank-Card-Default.kicad_sch</text>
</g>
</svg>
